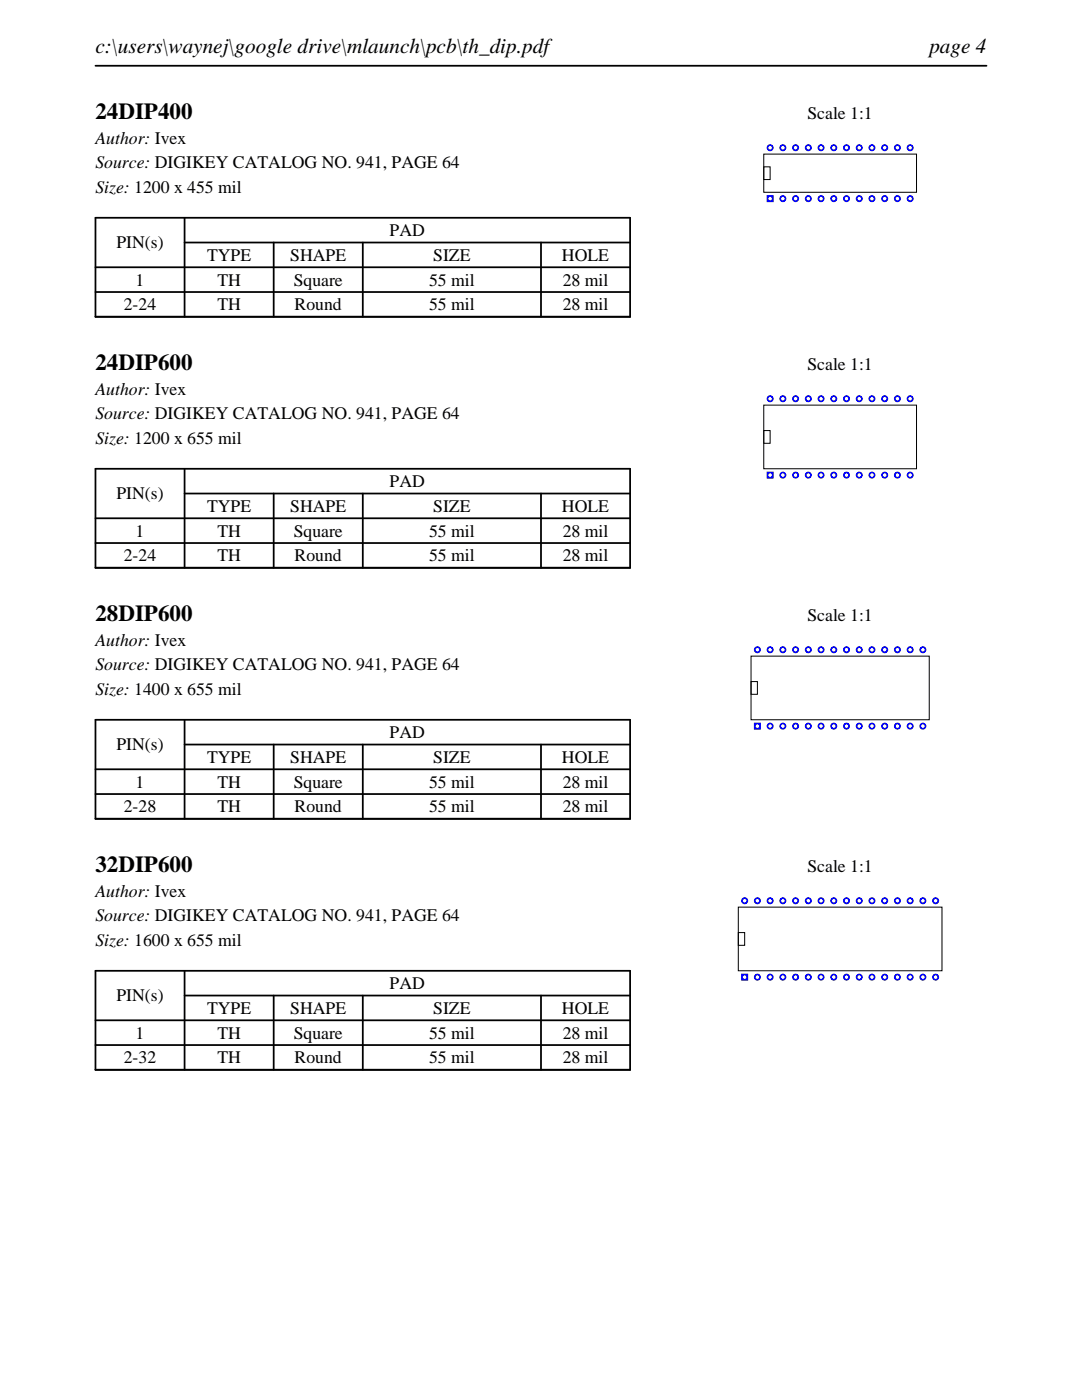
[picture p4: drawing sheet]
<svg xmlns="http://www.w3.org/2000/svg" width="216mm" height="279mm" viewBox="0 0 216 279" stroke-linecap="round" stroke-linejoin="round" font-family="sans-serif">
<path d="M19 13.1h177.8M19 43.5h106.7v19.7h-106.7zM19 53.3h106.7M19 58.3h106.7M36.8 48.4h88.9M36.8 43.5v19.7M54.6 48.4v14.8M72.4 48.4v14.8M107.9 48.4v14.8" fill="none" stroke="#000" stroke-width=".35"/>
<path d="M152.4 30.8h30.5v7.6h-30.5zM152.4 33.3h1.3v2.5h-1.3z" fill="none" stroke="#000" stroke-width=".2"/>
<g fill="#00f">
<path d="M153 38.9v1.4h1.4v-1.4zM153.3 39.6a.36 .36 0 0 1 .7 0 .36 .36 0 0 1-.7 0z"/>
<path d="M155.5 39.6a.7 .7 0 0 0 1.4 0 .7 .7 0 0 0-1.4 0zM155.9 39.6a.36 .36 0 0 1 .7 0 .36 .36 0 0 1-.7 0z"/>
<path d="M158.1 39.6a.7 .7 0 0 0 1.3 0 .7 .7 0 0 0-1.3 0zM158.4 39.6a.36 .36 0 0 1 .7 0 .36 .36 0 0 1-.7 0z"/>
<path d="M160.6 39.6a.7 .7 0 0 0 1.4 0 .7 .7 0 0 0-1.4 0zM160.9 39.6a.36 .36 0 0 1 .7 0 .36 .36 0 0 1-.7 0z"/>
<path d="M163.1 39.6a.7 .7 0 0 0 1.4 0 .7 .7 0 0 0-1.4 0zM163.5 39.6a.36 .36 0 0 1 .7 0 .36 .36 0 0 1-.7 0z"/>
<path d="M165.7 39.6a.7 .7 0 0 0 1.4 0 .7 .7 0 0 0-1.4 0zM166 39.6a.36 .36 0 0 1 .7 0 .36 .36 0 0 1-.7 0z"/>
<path d="M168.2 39.6a.7 .7 0 0 0 1.4 0 .7 .7 0 0 0-1.4 0zM168.6 39.6a.36 .36 0 0 1 .7 0 .36 .36 0 0 1-.7 0z"/>
<path d="M170.8 39.6a.7 .7 0 0 0 1.3 0 .7 .7 0 0 0-1.3 0zM171.1 39.6a.36 .36 0 0 1 .7 0 .36 .36 0 0 1-.7 0z"/>
<path d="M173.3 39.6a.7 .7 0 0 0 1.4 0 .7 .7 0 0 0-1.4 0zM173.6 39.6a.36 .36 0 0 1 .7 0 .36 .36 0 0 1-.7 0z"/>
<path d="M175.8 39.6a.7 .7 0 0 0 1.4 0 .7 .7 0 0 0-1.4 0zM176.2 39.6a.36 .36 0 0 1 .7 0 .36 .36 0 0 1-.7 0z"/>
<path d="M178.4 39.6a.7 .7 0 0 0 1.4 0 .7 .7 0 0 0-1.4 0zM178.7 39.6a.36 .36 0 0 1 .7 0 .36 .36 0 0 1-.7 0z"/>
<path d="M180.9 39.6a.7 .7 0 0 0 1.4 0 .7 .7 0 0 0-1.4 0zM181.3 39.6a.36 .36 0 0 1 .7 0 .36 .36 0 0 1-.7 0z"/>
<path d="M180.9 29.5a.7 .7 0 0 0 1.4 0 .7 .7 0 0 0-1.4 0zM181.3 29.5a.36 .36 0 0 1 .7 0 .36 .36 0 0 1-.7 0z"/>
<path d="M178.4 29.5a.7 .7 0 0 0 1.4 0 .7 .7 0 0 0-1.4 0zM178.7 29.5a.36 .36 0 0 1 .7 0 .36 .36 0 0 1-.7 0z"/>
<path d="M175.8 29.5a.7 .7 0 0 0 1.4 0 .7 .7 0 0 0-1.4 0zM176.2 29.5a.36 .36 0 0 1 .7 0 .36 .36 0 0 1-.7 0z"/>
<path d="M173.3 29.5a.7 .7 0 0 0 1.4 0 .7 .7 0 0 0-1.4 0zM173.6 29.5a.36 .36 0 0 1 .7 0 .36 .36 0 0 1-.7 0z"/>
<path d="M170.8 29.5a.7 .7 0 0 0 1.3 0 .7 .7 0 0 0-1.3 0zM171.1 29.5a.36 .36 0 0 1 .7 0 .36 .36 0 0 1-.7 0z"/>
<path d="M168.2 29.5a.7 .7 0 0 0 1.4 0 .7 .7 0 0 0-1.4 0zM168.6 29.5a.36 .36 0 0 1 .7 0 .36 .36 0 0 1-.7 0z"/>
<path d="M165.7 29.5a.7 .7 0 0 0 1.4 0 .7 .7 0 0 0-1.4 0zM166 29.5a.36 .36 0 0 1 .7 0 .36 .36 0 0 1-.7 0z"/>
<path d="M163.1 29.5a.7 .7 0 0 0 1.4 0 .7 .7 0 0 0-1.4 0zM163.5 29.5a.36 .36 0 0 1 .7 0 .36 .36 0 0 1-.7 0z"/>
<path d="M160.6 29.5a.7 .7 0 0 0 1.4 0 .7 .7 0 0 0-1.4 0zM160.9 29.5a.36 .36 0 0 1 .7 0 .36 .36 0 0 1-.7 0z"/>
<path d="M158.1 29.5a.7 .7 0 0 0 1.3 0 .7 .7 0 0 0-1.3 0zM158.4 29.5a.36 .36 0 0 1 .7 0 .36 .36 0 0 1-.7 0z"/>
<path d="M155.5 29.5a.7 .7 0 0 0 1.4 0 .7 .7 0 0 0-1.4 0zM155.9 29.5a.36 .36 0 0 1 .7 0 .36 .36 0 0 1-.7 0z"/>
<path d="M153 29.5a.7 .7 0 0 0 1.4 0 .7 .7 0 0 0-1.4 0zM153.3 29.5a.36 .36 0 0 1 .7 0 .36 .36 0 0 1-.7 0z"/>
</g>
<path d="M19 93.6h106.7v19.7h-106.7zM36.8 98.5h88.9M36.8 93.6v19.7M54.6 98.5v14.8M72.4 98.5v14.8M107.9 98.5v14.8M19 103.4h106.7M19 108.4h106.7" fill="none" stroke="#000" stroke-width=".35"/>
<path d="M152.4 80.8h30.5v12.7h-30.5zM152.4 85.9h1.3v2.6h-1.3z" fill="none" stroke="#000" stroke-width=".2"/>
<g fill="#00f">
<path d="M153 94.1v1.4h1.4v-1.4zM153.3 94.8a.36 .36 0 0 1 .7 0 .36 .36 0 0 1-.7 0z"/>
<path d="M155.5 94.8a.7 .7 0 0 0 1.4 0 .7 .7 0 0 0-1.4 0zM155.9 94.8a.36 .36 0 0 1 .7 0 .36 .36 0 0 1-.7 0z"/>
<path d="M158.1 94.8a.7 .7 0 0 0 1.3 0 .7 .7 0 0 0-1.3 0zM158.4 94.8a.36 .36 0 0 1 .7 0 .36 .36 0 0 1-.7 0z"/>
<path d="M160.6 94.8a.7 .7 0 0 0 1.4 0 .7 .7 0 0 0-1.4 0zM160.9 94.8a.36 .36 0 0 1 .7 0 .36 .36 0 0 1-.7 0z"/>
<path d="M163.1 94.8a.7 .7 0 0 0 1.4 0 .7 .7 0 0 0-1.4 0zM163.5 94.8a.36 .36 0 0 1 .7 0 .36 .36 0 0 1-.7 0z"/>
<path d="M165.7 94.8a.7 .7 0 0 0 1.4 0 .7 .7 0 0 0-1.4 0zM166 94.8a.36 .36 0 0 1 .7 0 .36 .36 0 0 1-.7 0z"/>
<path d="M168.2 94.8a.7 .7 0 0 0 1.4 0 .7 .7 0 0 0-1.4 0zM168.6 94.8a.36 .36 0 0 1 .7 0 .36 .36 0 0 1-.7 0z"/>
<path d="M170.8 94.8a.7 .7 0 0 0 1.3 0 .7 .7 0 0 0-1.3 0zM171.1 94.8a.36 .36 0 0 1 .7 0 .36 .36 0 0 1-.7 0z"/>
<path d="M173.3 94.8a.7 .7 0 0 0 1.4 0 .7 .7 0 0 0-1.4 0zM173.6 94.8a.36 .36 0 0 1 .7 0 .36 .36 0 0 1-.7 0z"/>
<path d="M175.8 94.8a.7 .7 0 0 0 1.4 0 .7 .7 0 0 0-1.4 0zM176.2 94.8a.36 .36 0 0 1 .7 0 .36 .36 0 0 1-.7 0z"/>
<path d="M178.4 94.8a.7 .7 0 0 0 1.4 0 .7 .7 0 0 0-1.4 0zM178.7 94.8a.36 .36 0 0 1 .7 0 .36 .36 0 0 1-.7 0z"/>
<path d="M180.9 94.8a.7 .7 0 0 0 1.4 0 .7 .7 0 0 0-1.4 0zM181.3 94.8a.36 .36 0 0 1 .7 0 .36 .36 0 0 1-.7 0z"/>
<path d="M180.9 79.6a.7 .7 0 0 0 1.4 0 .7 .7 0 0 0-1.4 0zM181.3 79.6a.36 .36 0 0 1 .7 0 .36 .36 0 0 1-.7 0z"/>
<path d="M178.4 79.6a.7 .7 0 0 0 1.4 0 .7 .7 0 0 0-1.4 0zM178.7 79.6a.36 .36 0 0 1 .7 0 .36 .36 0 0 1-.7 0z"/>
<path d="M175.8 79.6a.7 .7 0 0 0 1.4 0 .7 .7 0 0 0-1.4 0zM176.2 79.6a.36 .36 0 0 1 .7 0 .36 .36 0 0 1-.7 0z"/>
<path d="M173.3 79.6a.7 .7 0 0 0 1.4 0 .7 .7 0 0 0-1.4 0zM173.6 79.6a.36 .36 0 0 1 .7 0 .36 .36 0 0 1-.7 0z"/>
<path d="M170.8 79.6a.7 .7 0 0 0 1.3 0 .7 .7 0 0 0-1.3 0zM171.1 79.6a.36 .36 0 0 1 .7 0 .36 .36 0 0 1-.7 0z"/>
<path d="M168.2 79.6a.7 .7 0 0 0 1.4 0 .7 .7 0 0 0-1.4 0zM168.6 79.6a.36 .36 0 0 1 .7 0 .36 .36 0 0 1-.7 0z"/>
<path d="M165.7 79.6a.7 .7 0 0 0 1.4 0 .7 .7 0 0 0-1.4 0zM166 79.6a.36 .36 0 0 1 .7 0 .36 .36 0 0 1-.7 0z"/>
<path d="M163.1 79.6a.7 .7 0 0 0 1.4 0 .7 .7 0 0 0-1.4 0zM163.5 79.6a.36 .36 0 0 1 .7 0 .36 .36 0 0 1-.7 0z"/>
<path d="M160.6 79.6a.7 .7 0 0 0 1.4 0 .7 .7 0 0 0-1.4 0zM160.9 79.6a.36 .36 0 0 1 .7 0 .36 .36 0 0 1-.7 0z"/>
<path d="M158.1 79.6a.7 .7 0 0 0 1.3 0 .7 .7 0 0 0-1.3 0zM158.4 79.6a.36 .36 0 0 1 .7 0 .36 .36 0 0 1-.7 0z"/>
<path d="M155.5 79.6a.7 .7 0 0 0 1.4 0 .7 .7 0 0 0-1.4 0zM155.9 79.6a.36 .36 0 0 1 .7 0 .36 .36 0 0 1-.7 0z"/>
<path d="M153 79.6a.7 .7 0 0 0 1.4 0 .7 .7 0 0 0-1.4 0zM153.3 79.6a.36 .36 0 0 1 .7 0 .36 .36 0 0 1-.7 0z"/>
</g>
<path d="M19 143.7h106.7v19.7h-106.7zM19 153.5h106.7M19 158.5h106.7M36.8 148.6h88.9M36.8 143.7v19.7M54.6 148.6v14.8M72.4 148.6v14.8M107.9 148.6v14.8" fill="none" stroke="#000" stroke-width=".35"/>
<path d="M149.9 130.9h35.5v12.7h-35.5zM149.9 136h1.2v2.6h-1.2z" fill="none" stroke="#000" stroke-width=".2"/>
<g fill="#00f">
<path d="M150.4 144.2v1.4h1.4v-1.4zM150.8 144.9a.36 .36 0 0 1 .7 0 .36 .36 0 0 1-.7 0z"/>
<path d="M153 144.9a.7 .7 0 0 0 1.4 0 .7 .7 0 0 0-1.4 0zM153.3 144.9a.36 .36 0 0 1 .7 0 .36 .36 0 0 1-.7 0z"/>
<path d="M155.5 144.9a.7 .7 0 0 0 1.4 0 .7 .7 0 0 0-1.4 0zM155.9 144.9a.36 .36 0 0 1 .7 0 .36 .36 0 0 1-.7 0z"/>
<path d="M158.1 144.9a.7 .7 0 0 0 1.3 0 .7 .7 0 0 0-1.3 0zM158.4 144.9a.36 .36 0 0 1 .7 0 .36 .36 0 0 1-.7 0z"/>
<path d="M160.6 144.9a.7 .7 0 0 0 1.4 0 .7 .7 0 0 0-1.4 0zM160.9 144.9a.36 .36 0 0 1 .7 0 .36 .36 0 0 1-.7 0z"/>
<path d="M163.1 144.9a.7 .7 0 0 0 1.4 0 .7 .7 0 0 0-1.4 0zM163.5 144.9a.36 .36 0 0 1 .7 0 .36 .36 0 0 1-.7 0z"/>
<path d="M165.7 144.9a.7 .7 0 0 0 1.4 0 .7 .7 0 0 0-1.4 0zM166 144.9a.36 .36 0 0 1 .7 0 .36 .36 0 0 1-.7 0z"/>
<path d="M168.2 144.9a.7 .7 0 0 0 1.4 0 .7 .7 0 0 0-1.4 0zM168.6 144.9a.36 .36 0 0 1 .7 0 .36 .36 0 0 1-.7 0z"/>
<path d="M170.8 144.9a.7 .7 0 0 0 1.3 0 .7 .7 0 0 0-1.3 0zM171.1 144.9a.36 .36 0 0 1 .7 0 .36 .36 0 0 1-.7 0z"/>
<path d="M173.3 144.9a.7 .7 0 0 0 1.4 0 .7 .7 0 0 0-1.4 0zM173.6 144.9a.36 .36 0 0 1 .7 0 .36 .36 0 0 1-.7 0z"/>
<path d="M175.8 144.9a.7 .7 0 0 0 1.4 0 .7 .7 0 0 0-1.4 0zM176.2 144.9a.36 .36 0 0 1 .7 0 .36 .36 0 0 1-.7 0z"/>
<path d="M178.4 144.9a.7 .7 0 0 0 1.4 0 .7 .7 0 0 0-1.4 0zM178.7 144.9a.36 .36 0 0 1 .7 0 .36 .36 0 0 1-.7 0z"/>
<path d="M180.9 144.9a.7 .7 0 0 0 1.4 0 .7 .7 0 0 0-1.4 0zM181.3 144.9a.36 .36 0 0 1 .7 0 .36 .36 0 0 1-.7 0z"/>
<path d="M183.5 144.9a.7 .7 0 0 0 1.3 0 .7 .7 0 0 0-1.3 0zM183.8 144.9a.36 .36 0 0 1 .7 0 .36 .36 0 0 1-.7 0z"/>
<path d="M183.5 129.7a.7 .7 0 0 0 1.3 0 .7 .7 0 0 0-1.3 0zM183.8 129.7a.36 .36 0 0 1 .7 0 .36 .36 0 0 1-.7 0z"/>
<path d="M180.9 129.7a.7 .7 0 0 0 1.4 0 .7 .7 0 0 0-1.4 0zM181.3 129.7a.36 .36 0 0 1 .7 0 .36 .36 0 0 1-.7 0z"/>
<path d="M178.4 129.7a.7 .7 0 0 0 1.4 0 .7 .7 0 0 0-1.4 0zM178.7 129.7a.36 .36 0 0 1 .7 0 .36 .36 0 0 1-.7 0z"/>
<path d="M175.8 129.7a.7 .7 0 0 0 1.4 0 .7 .7 0 0 0-1.4 0zM176.2 129.7a.36 .36 0 0 1 .7 0 .36 .36 0 0 1-.7 0z"/>
<path d="M173.3 129.7a.7 .7 0 0 0 1.4 0 .7 .7 0 0 0-1.4 0zM173.6 129.7a.36 .36 0 0 1 .7 0 .36 .36 0 0 1-.7 0z"/>
<path d="M170.8 129.7a.7 .7 0 0 0 1.3 0 .7 .7 0 0 0-1.3 0zM171.1 129.7a.36 .36 0 0 1 .7 0 .36 .36 0 0 1-.7 0z"/>
<path d="M168.2 129.7a.7 .7 0 0 0 1.4 0 .7 .7 0 0 0-1.4 0zM168.6 129.7a.36 .36 0 0 1 .7 0 .36 .36 0 0 1-.7 0z"/>
<path d="M165.7 129.7a.7 .7 0 0 0 1.4 0 .7 .7 0 0 0-1.4 0zM166 129.7a.36 .36 0 0 1 .7 0 .36 .36 0 0 1-.7 0z"/>
<path d="M163.1 129.7a.7 .7 0 0 0 1.4 0 .7 .7 0 0 0-1.4 0zM163.5 129.7a.36 .36 0 0 1 .7 0 .36 .36 0 0 1-.7 0z"/>
<path d="M160.6 129.7a.7 .7 0 0 0 1.4 0 .7 .7 0 0 0-1.4 0zM160.9 129.7a.36 .36 0 0 1 .7 0 .36 .36 0 0 1-.7 0z"/>
<path d="M158.1 129.7a.7 .7 0 0 0 1.3 0 .7 .7 0 0 0-1.3 0zM158.4 129.7a.36 .36 0 0 1 .7 0 .36 .36 0 0 1-.7 0z"/>
<path d="M155.5 129.7a.7 .7 0 0 0 1.4 0 .7 .7 0 0 0-1.4 0zM155.9 129.7a.36 .36 0 0 1 .7 0 .36 .36 0 0 1-.7 0z"/>
<path d="M153 129.7a.7 .7 0 0 0 1.4 0 .7 .7 0 0 0-1.4 0zM153.3 129.7a.36 .36 0 0 1 .7 0 .36 .36 0 0 1-.7 0z"/>
<path d="M150.4 129.7a.7 .7 0 0 0 1.4 0 .7 .7 0 0 0-1.4 0zM150.8 129.7a.36 .36 0 0 1 .7 0 .36 .36 0 0 1-.7 0z"/>
</g>
<path d="M19 193.7h106.7v19.8h-106.7zM36.8 198.7h88.9M36.8 193.7v19.8M54.6 198.7v14.8M72.4 198.7v14.8M107.9 198.7v14.8M19 203.6h106.7M19 208.6h106.7" fill="none" stroke="#000" stroke-width=".35"/>
<path d="M147.3 181h40.7v12.7h-40.7zM147.3 186.1h1.3v2.6h-1.3z" fill="none" stroke="#000" stroke-width=".2"/>
<g fill="#00f">
<path d="M147.9 194.3v1.4h1.4v-1.4zM148.2 195a.36 .36 0 0 1 .7 0 .36 .36 0 0 1-.7 0z"/>
<path d="M150.4 195a.7 .7 0 0 0 1.4 0 .7 .7 0 0 0-1.4 0zM150.8 195a.36 .36 0 0 1 .7 0 .36 .36 0 0 1-.7 0z"/>
<path d="M153 195a.7 .7 0 0 0 1.4 0 .7 .7 0 0 0-1.4 0zM153.3 195a.36 .36 0 0 1 .7 0 .36 .36 0 0 1-.7 0z"/>
<path d="M155.5 195a.7 .7 0 0 0 1.4 0 .7 .7 0 0 0-1.4 0zM155.9 195a.36 .36 0 0 1 .7 0 .36 .36 0 0 1-.7 0z"/>
<path d="M158.1 195a.7 .7 0 0 0 1.3 0 .7 .7 0 0 0-1.3 0zM158.4 195a.36 .36 0 0 1 .7 0 .36 .36 0 0 1-.7 0z"/>
<path d="M160.6 195a.7 .7 0 0 0 1.4 0 .7 .7 0 0 0-1.4 0zM160.9 195a.36 .36 0 0 1 .7 0 .36 .36 0 0 1-.7 0z"/>
<path d="M163.1 195a.7 .7 0 0 0 1.4 0 .7 .7 0 0 0-1.4 0zM163.5 195a.36 .36 0 0 1 .7 0 .36 .36 0 0 1-.7 0z"/>
<path d="M165.7 195a.7 .7 0 0 0 1.4 0 .7 .7 0 0 0-1.4 0zM166 195a.36 .36 0 0 1 .7 0 .36 .36 0 0 1-.7 0z"/>
<path d="M168.2 195a.7 .7 0 0 0 1.4 0 .7 .7 0 0 0-1.4 0zM168.6 195a.36 .36 0 0 1 .7 0 .36 .36 0 0 1-.7 0z"/>
<path d="M170.8 195a.7 .7 0 0 0 1.3 0 .7 .7 0 0 0-1.3 0zM171.1 195a.36 .36 0 0 1 .7 0 .36 .36 0 0 1-.7 0z"/>
<path d="M173.3 195a.7 .7 0 0 0 1.4 0 .7 .7 0 0 0-1.4 0zM173.6 195a.36 .36 0 0 1 .7 0 .36 .36 0 0 1-.7 0z"/>
<path d="M175.8 195a.7 .7 0 0 0 1.4 0 .7 .7 0 0 0-1.4 0zM176.2 195a.36 .36 0 0 1 .7 0 .36 .36 0 0 1-.7 0z"/>
<path d="M178.4 195a.7 .7 0 0 0 1.4 0 .7 .7 0 0 0-1.4 0zM178.7 195a.36 .36 0 0 1 .7 0 .36 .36 0 0 1-.7 0z"/>
<path d="M180.9 195a.7 .7 0 0 0 1.4 0 .7 .7 0 0 0-1.4 0zM181.3 195a.36 .36 0 0 1 .7 0 .36 .36 0 0 1-.7 0z"/>
<path d="M183.5 195a.7 .7 0 0 0 1.3 0 .7 .7 0 0 0-1.3 0zM183.8 195a.36 .36 0 0 1 .7 0 .36 .36 0 0 1-.7 0z"/>
<path d="M186 195a.7 .7 0 0 0 1.4 0 .7 .7 0 0 0-1.4 0zM186.3 195a.36 .36 0 0 1 .7 0 .36 .36 0 0 1-.7 0z"/>
<path d="M186 179.8a.7 .7 0 0 0 1.4 0 .7 .7 0 0 0-1.4 0zM186.3 179.8a.36 .36 0 0 1 .7 0 .36 .36 0 0 1-.7 0z"/>
<path d="M183.5 179.8a.7 .7 0 0 0 1.3 0 .7 .7 0 0 0-1.3 0zM183.8 179.8a.36 .36 0 0 1 .7 0 .36 .36 0 0 1-.7 0z"/>
<path d="M180.9 179.8a.7 .7 0 0 0 1.4 0 .7 .7 0 0 0-1.4 0zM181.3 179.8a.36 .36 0 0 1 .7 0 .36 .36 0 0 1-.7 0z"/>
<path d="M178.4 179.8a.7 .7 0 0 0 1.4 0 .7 .7 0 0 0-1.4 0zM178.7 179.8a.36 .36 0 0 1 .7 0 .36 .36 0 0 1-.7 0z"/>
<path d="M175.8 179.8a.7 .7 0 0 0 1.4 0 .7 .7 0 0 0-1.4 0zM176.2 179.8a.36 .36 0 0 1 .7 0 .36 .36 0 0 1-.7 0z"/>
<path d="M173.3 179.8a.7 .7 0 0 0 1.4 0 .7 .7 0 0 0-1.4 0zM173.6 179.8a.36 .36 0 0 1 .7 0 .36 .36 0 0 1-.7 0z"/>
<path d="M170.8 179.8a.7 .7 0 0 0 1.3 0 .7 .7 0 0 0-1.3 0zM171.1 179.8a.36 .36 0 0 1 .7 0 .36 .36 0 0 1-.7 0z"/>
<path d="M168.2 179.8a.7 .7 0 0 0 1.4 0 .7 .7 0 0 0-1.4 0zM168.6 179.8a.36 .36 0 0 1 .7 0 .36 .36 0 0 1-.7 0z"/>
<path d="M165.7 179.8a.7 .7 0 0 0 1.4 0 .7 .7 0 0 0-1.4 0zM166 179.8a.36 .36 0 0 1 .7 0 .36 .36 0 0 1-.7 0z"/>
<path d="M163.1 179.8a.7 .7 0 0 0 1.4 0 .7 .7 0 0 0-1.4 0zM163.5 179.8a.36 .36 0 0 1 .7 0 .36 .36 0 0 1-.7 0z"/>
<path d="M160.6 179.8a.7 .7 0 0 0 1.4 0 .7 .7 0 0 0-1.4 0zM160.9 179.8a.36 .36 0 0 1 .7 0 .36 .36 0 0 1-.7 0z"/>
<path d="M158.1 179.8a.7 .7 0 0 0 1.3 0 .7 .7 0 0 0-1.3 0zM158.4 179.8a.36 .36 0 0 1 .7 0 .36 .36 0 0 1-.7 0z"/>
<path d="M155.5 179.8a.7 .7 0 0 0 1.4 0 .7 .7 0 0 0-1.4 0zM155.9 179.8a.36 .36 0 0 1 .7 0 .36 .36 0 0 1-.7 0z"/>
<path d="M153 179.8a.7 .7 0 0 0 1.4 0 .7 .7 0 0 0-1.4 0zM153.3 179.8a.36 .36 0 0 1 .7 0 .36 .36 0 0 1-.7 0z"/>
<path d="M150.4 179.8a.7 .7 0 0 0 1.4 0 .7 .7 0 0 0-1.4 0zM150.8 179.8a.36 .36 0 0 1 .7 0 .36 .36 0 0 1-.7 0z"/>
<path d="M147.9 179.8a.7 .7 0 0 0 1.4 0 .7 .7 0 0 0-1.4 0zM148.2 179.8a.36 .36 0 0 1 .7 0 .36 .36 0 0 1-.7 0z"/>
</g>
<g font-size="4.6">
<text x="19" y="23.7">24DIP400</text>
<text x="19" y="73.8">24DIP600</text>
<text x="19" y="123.9">28DIP600</text>
<text x="19" y="174">32DIP600</text>
</g>
<g font-size="4.2">
<text x="19" y="10.6">c:\users\waynej\google drive\mlaunch\pcb\th_dip.pdf</text>
<text x="185.4" y="10.6">page 4</text>
</g>
<g font-size="3.5">
<text x="161.1" y="23.7">Scale 1:1</text>
<text x="19" y="28.6">Author: Ivex</text>
<text x="19" y="33.6">Source: DIGIKEY CATALOG NO. 941, PAGE 64</text>
<text x="19" y="38.5">Size: 1200 x 455 mil</text>
<text x="77.8" y="47.1">PAD</text>
<text x="23.2" y="49.6">PIN(s)</text>
<text x="41.3" y="52.1">TYPE</text>
<text x="57.9" y="52.1">SHAPE</text>
<text x="86.4" y="52.1">SIZE</text>
<text x="112.1" y="52.1">HOLE</text>
<text x="27.1" y="57">1</text>
<text x="43.4" y="57">TH</text>
<text x="58.6" y="57">Square</text>
<text x="85.6" y="57">55 mil</text>
<text x="112.3" y="57">28 mil</text>
<text x="24.7" y="61.9">2-24</text>
<text x="43.4" y="61.9">TH</text>
<text x="58.8" y="61.9">Round</text>
<text x="85.6" y="61.9">55 mil</text>
<text x="112.3" y="61.9">28 mil</text>
<text x="161.1" y="73.8">Scale 1:1</text>
<text x="19" y="78.7">Author: Ivex</text>
<text x="19" y="83.7">Source: DIGIKEY CATALOG NO. 941, PAGE 64</text>
<text x="19" y="88.6">Size: 1200 x 655 mil</text>
<text x="23.2" y="99.7">PIN(s)</text>
<text x="77.8" y="97.2">PAD</text>
<text x="27.1" y="107.1">1</text>
<text x="41.3" y="102.2">TYPE</text>
<text x="43.4" y="107.1">TH</text>
<text x="57.9" y="102.2">SHAPE</text>
<text x="58.6" y="107.1">Square</text>
<text x="85.6" y="107.1">55 mil</text>
<text x="86.4" y="102.2">SIZE</text>
<text x="112.1" y="102.2">HOLE</text>
<text x="112.3" y="107.1">28 mil</text>
<text x="24.7" y="112">2-24</text>
<text x="43.4" y="112">TH</text>
<text x="58.8" y="112">Round</text>
<text x="85.6" y="112">55 mil</text>
<text x="112.3" y="112">28 mil</text>
<text x="161.1" y="123.9">Scale 1:1</text>
<text x="19" y="128.8">Author: Ivex</text>
<text x="19" y="133.8">Source: DIGIKEY CATALOG NO. 941, PAGE 64</text>
<text x="19" y="138.7">Size: 1400 x 655 mil</text>
<text x="23.2" y="149.8">PIN(s)</text>
<text x="77.8" y="147.3">PAD</text>
<text x="41.3" y="152.3">TYPE</text>
<text x="57.9" y="152.3">SHAPE</text>
<text x="86.4" y="152.3">SIZE</text>
<text x="112.1" y="152.3">HOLE</text>
<text x="27.1" y="157.2">1</text>
<text x="43.4" y="157.2">TH</text>
<text x="58.6" y="157.2">Square</text>
<text x="85.6" y="157.2">55 mil</text>
<text x="112.3" y="157.2">28 mil</text>
<text x="24.7" y="162.1">2-28</text>
<text x="43.4" y="162.1">TH</text>
<text x="58.8" y="162.1">Round</text>
<text x="85.6" y="162.1">55 mil</text>
<text x="112.3" y="162.1">28 mil</text>
<text x="161.1" y="174">Scale 1:1</text>
<text x="19" y="178.9">Author: Ivex</text>
<text x="19" y="183.9">Source: DIGIKEY CATALOG NO. 941, PAGE 64</text>
<text x="19" y="188.8">Size: 1600 x 655 mil</text>
<text x="77.8" y="197.4">PAD</text>
<text x="23.2" y="199.9">PIN(s)</text>
<text x="41.3" y="202.4">TYPE</text>
<text x="57.9" y="202.4">SHAPE</text>
<text x="86.4" y="202.4">SIZE</text>
<text x="112.1" y="202.4">HOLE</text>
<text x="27.1" y="207.3">1</text>
<text x="43.4" y="207.3">TH</text>
<text x="58.6" y="207.3">Square</text>
<text x="85.6" y="207.3">55 mil</text>
<text x="112.3" y="207.3">28 mil</text>
<text x="24.7" y="212.2">2-32</text>
<text x="43.4" y="212.2">TH</text>
<text x="58.8" y="212.2">Round</text>
<text x="85.6" y="212.2">55 mil</text>
<text x="112.3" y="212.2">28 mil</text>
</g>
</svg>
